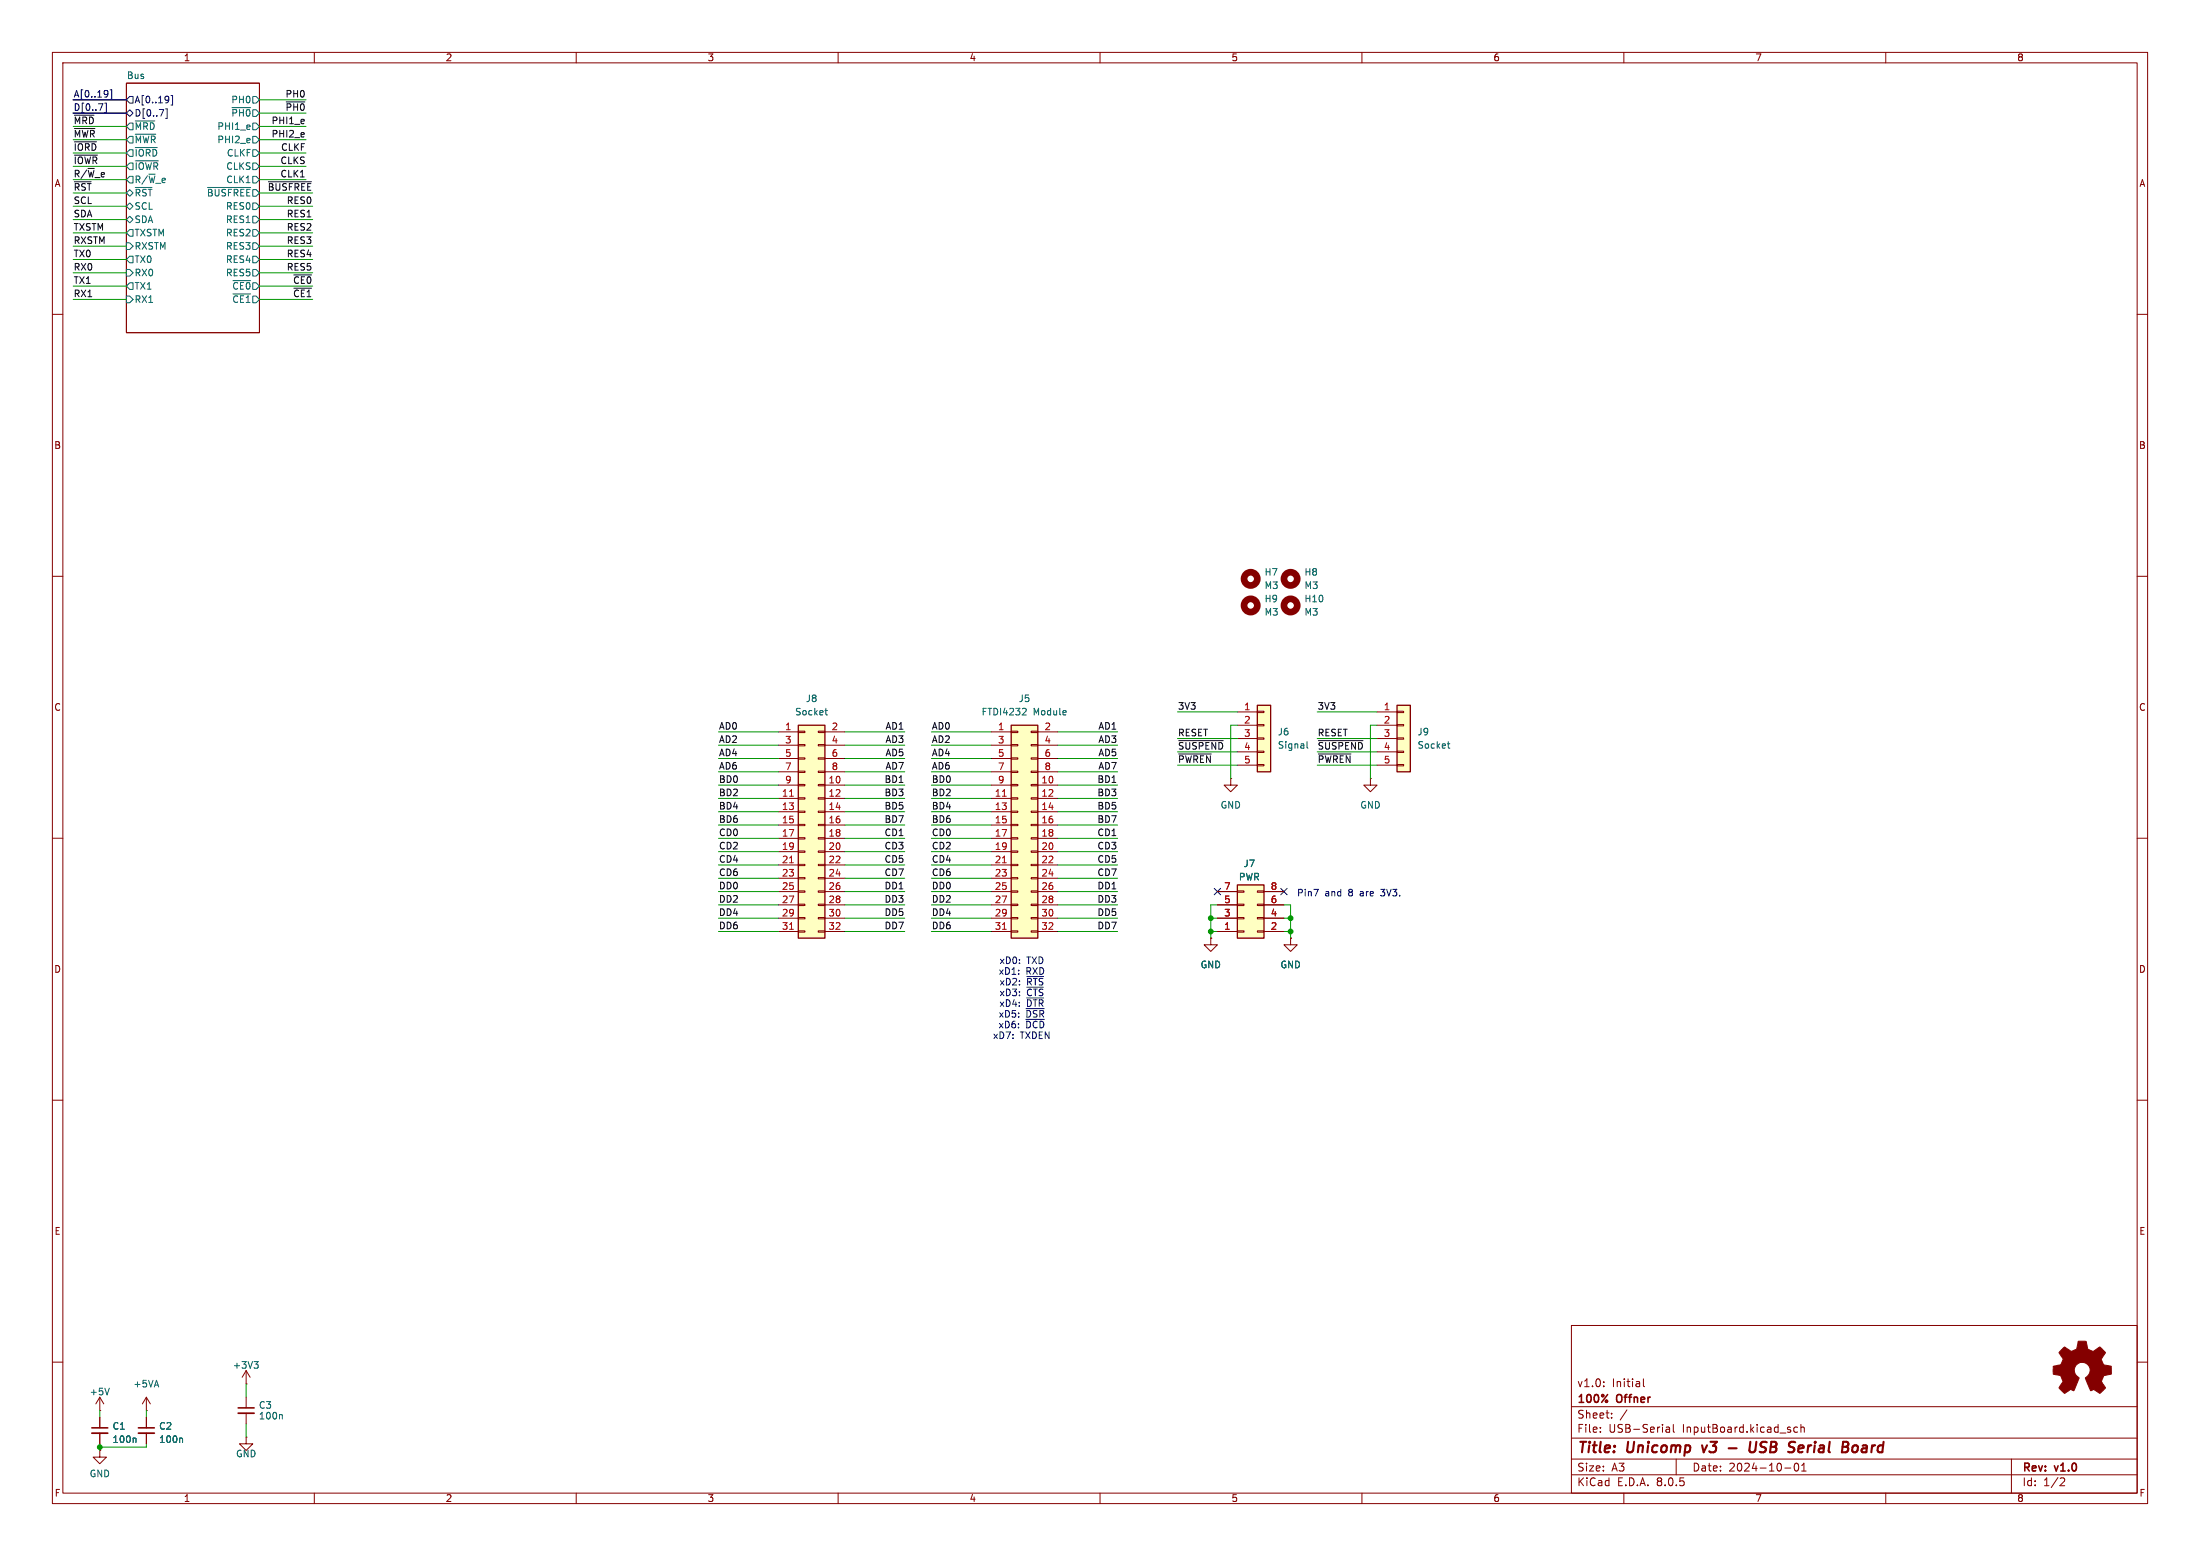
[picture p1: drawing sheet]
<svg xmlns="http://www.w3.org/2000/svg" width="420mm" height="297mm" viewBox="0 0 420 297" stroke-linecap="round" stroke-linejoin="round" font-family="sans-serif">
<g fill="none" stroke="#840000" stroke-width=".19">
<path d="M10 10h400v277h-400zM12 12h396v273h-396zM24.1 15.9h25.4v47.6h-25.4zM60 10v2M110 10v2M160 10v2M210 10v2M260 10v2M310 10v2M360 10v2M10 60h2M408 60h2"/>
<path d="M10 110h2M408 110h2M10 160h2M408 160h2M10 210h2M408 210h2M10 260h2M300 253h108v32h-108zM408 260h2M300 278.5h108M300 274.5h108M300 268.5h108"/>
<path d="M305.5 273.2v.2M305.5 272.5v.1M306.2 264.5v.2M306.2 263.8v.1M307.7 270.5v.2M307.7 269.8v.1M310.6 269.1l-1.3 1.9M313.7 263.2v1.3l.2 .2M318.1 272.5h.6v.9M318.7 272.7l-.5 .1a.29 .29 0 0 0-.2 .3 .29 .29 0 0 0 .2 .3l.5-.1M319.4 271.9v1.3l.3 .2M320 278.5v3"/>
<path d="M342.7 279.4l.2-.1a.8 .8 0 0 1 .5 .7 .8 .8 0 0 1-.5 .8 1 1 0 0 1-.2-1.4zM343.2 272.5l-.5-.1-.3 .3 .2 .6h.6M343.8 272.5l.2-.1 .4 .1v.9M343.8 271.9v1.5M343.9 279.7l.5-.4v1.5M384 278.5v6.5M60 285v2M110 285v2M160 285v2M210 285v2M260 285v2M300 281.5h108"/>
<path d="M310 285v2M340.7 280.2h1.2M343.9 280.8h.9M360 285v2M393.5 282.1l.5 .1 .2 .3-1 1.1h1"/>
</g>
<path d="M324.9 275.9l.3 1.3M330 276.4h1.5M334.2 275.2l-.2 1.6 .1 .3a.66 .66 0 0 0 1-.3l.2-1.6M343.3 277.1h.8M344.1 275.9l-.6 .1-.2 .9M344.3 276.3l-1 .2M353.8 276.1a.52 .52 0 0 1 .5-.2 .52 .52 0 0 1 .4 .4l-.1 .5a.55 .55 0 0 1-.5 .4 .55 .55 0 0 1-.5-.4z" fill="none" stroke="#840000" stroke-width=".4"/>
<path d="M24.8 18.4h.6v1.3h-.6l-.7-.6zM32.2 18.5v.8M32.2 18.9v.1M32.6 18.2h.3v1.9h-.3M24.8 21l.6 .6-.6 .6-.7-.6zM31.9 20.8v1.8h-.3" fill="none" stroke="#000084" stroke-width=".19"/>
<g fill="none" stroke="#006464" stroke-width=".19">
<path d="M48.3 18.4h.6l.6 .7-.6 .6h-.6zM24.1 36.8l.7-.6 .6 .6-.6 .7zM24.1 39.4l.7-.7 .6 .7-.6 .6zM24.8 23.5h.6v1.3h-.6l-.7-.7zM24.8 28.6h.6v1.2h-.6l-.7-.6zM24.8 31.1h.6v1.3h-.6l-.7-.6zM24.8 33.7h.6v1.2h-.6l-.7-.6zM24.8 26h.6v1.3h-.6l-.7-.6zM25.8 23.1h3.8M25.8 28.2h4.2M25.8 30.7h4.4M25.8 25.6h3.9"/>
<path d="M25.8 35.8h3.2M39.6 35.8h8.2M44.3 20.5h3.5M48.3 31.1h.6l.6 .7-.6 .6h-.6zM48.3 28.6h.6l.6 .6-.6 .6h-.6zM48.3 23.5h.6l.6 .6-.6 .7h-.6zM48.3 26h.6l.6 .7-.6 .6h-.6zM48.3 38.7h.6l.6 .7-.6 .6h-.6zM48.3 33.7h.6l.6 .6-.6 .6h-.6zM24.1 46.4h.7l.6 .6-.6 .6h-.7zM24.1 41.9l.7-.6 .6 .6-.6 .6zM24.1 56.5h.7l.6 .7-.6 .6h-.7z"/>
<path d="M24.1 51.4h.7l.6 .7-.6 .6h-.7zM24.8 43.8h.6v1.3h-.6l-.7-.6zM24.8 48.9h.6v1.3h-.6l-.7-.7zM24.8 54h.6v1.2h-.6l-.7-.6zM44.5 53.6h3.3M44.5 56.1h3.3M48.3 51.4h.6l.6 .7-.6 .6h-.6zM48.3 41.3h.6l.6 .6-.6 .6h-.6zM48.3 46.4h.6l.6 .6-.6 .6h-.6zM48.3 48.9h.6l.6 .6-.6 .7h-.6zM48.3 43.8h.6l.6 .7-.6 .6h-.6z"/>
</g>
<path d="M266.7 134.6h2.5v12.7h-2.5z" fill="#ffffc2"/>
<g fill="none" stroke="#840000" stroke-width=".19">
<path d="M262.9 135.9h3.8M262.9 138.4h3.8M266.7 138.3h1.3v.3h-1.3zM266.7 135.8h1.3v.2h-1.3zM234.9 148.6v1.3h1.3l-1.3 1.2-1.2-1.2h1.2M234.9 148.6h.1M262.9 141h3.8M262.9 143.5h3.8M262.9 146.1h3.8M266.7 145.9h1.3v.3h-1.3zM266.7 143.4h1.3v.2h-1.3zM266.7 140.8h1.3v.3h-1.3z"/>
<path d="M246.4 179.1v1.2h-1.3l1.3 1.3 1.2-1.3h-1.2M246.4 179.1h.1M27.9 269.2h.1M27.9 266.7v2.5M27.9 270.5v2M27.9 273.6v2M27.9 266.7l-.7 1.3M27.9 266.7l.8 1.3M47 264.2h.1M47 274.3v1.3h1.3l-1.3 1.3-1.3-1.3h1.3M47 274.3h.1M47 261.6l-.8 1.3"/>
<path d="M47 261.6v2.6M47 266.7v2M47 269.7v2.1M47 261.6l.8 1.3"/>
</g>
<path d="M266.7 134.6h2.5v12.7h-2.5z" fill="none" stroke="#840000" stroke-width=".25"/>
<path d="M276.3 142h.5M276.5 142.6l.3 .2M48.5 259.9h.8l-.4 .5M34.7 274.5l.2 .2v.6M49 260.4l.3 .2v.3l-.3 .3M53.7 270l.2 .2v.6" fill="none" stroke="#006464" stroke-width=".19"/>
<path d="M26.4 273.6h3.1M45.5 269.7h3" fill="none" stroke="#840000" stroke-width=".33"/>
<path d="M26.4 272.5h3.1M45.5 268.7h3" fill="none" stroke="#840000" stroke-width=".3"/>
<path d="M393.6 257.6l.6-.5 .8 .6a.62 .62 0 0 0 1 0l.4-.2 .3-1.5h1.5l.1 .5a1.13 1.13 0 0 0 .8 1.3l.5 .2 1.3-.9 1 1-.4 .7a.75 .75 0 0 0-.1 1.2l.2 .5 1.4 .3 .1 1.5-1.4 .3-.1 .1a1.18 1.18 0 0 0-.2 1.4l.6 .8-.1 .1-1 1-.9-.6a.54 .54 0 0 0-.8 .1l-1.1-2.4a2.33 2.33 0 0 0 .9-1.9 1.54 1.54 0 0 0-2.5-.7 1.54 1.54 0 0 0 .4 2.5l-.9 2.3a.4 .4 0 0 1-.4 .1 .4 .4 0 0 1-.3-.2l-1.2 .8-.9-.9-.1-.2 .8-1.2-.3-.5a.71 .71 0 0 0-.9-.8l-.7-.1v-1.5l.4-.1a1.11 1.11 0 0 0 1.2-.7 .72 .72 0 0 0-.2-1.2l-.3-.6z" fill="#840000" stroke="#840000" stroke-width=".19"/>
<path d="M236.2 168.9h5.1v10.2h-5.1z" fill="#ffffc2"/>
<g fill="none" stroke="#840000" stroke-width=".19">
<path d="M231.1 179.1v1.2h1.3l-1.3 1.3-1.2-1.3h1.2M231.1 179.1h.1M232.4 177.8h3.8M232.4 175.3h3.8M232.4 172.7h3.8M232.4 170.2h3.8M236.2 170.1h1.3v.2h-1.3zM236.2 172.6h1.3v.2h-1.3zM236.2 175.1h1.3v.3h-1.3zM236.2 177.7h1.3v.2h-1.3zM240 170.1h1.3v.2h-1.3zM240 172.6h1.3v.2h-1.3z"/>
<path d="M240 175.1h1.3v.3h-1.3zM240 177.7h1.3v.2h-1.3zM241.3 177.8h3.8M241.3 175.3h3.8M241.3 172.7h3.8M241.3 170.2h3.8"/>
</g>
<path d="M236.2 168.9h5.1v10.2h-5.1z" fill="none" stroke="#840000" stroke-width=".25"/>
<path d="M240 134.6h2.6v12.7h-2.6z" fill="#ffffc2"/>
<path d="M236.2 135.9h3.8M236.2 138.4h3.8M240 138.3h1.3v.3h-1.3zM240 135.8h1.3v.2h-1.3zM236.2 141h3.8M236.2 143.5h3.8M236.2 146.1h3.8M240 145.9h1.3v.3h-1.3zM240 143.4h1.3v.2h-1.3zM240 140.8h1.3v.3h-1.3zM261.6 148.6v1.3h1.3l-1.3 1.2-1.3-1.2h1.3M261.6 148.6h.1" fill="none" stroke="#840000" stroke-width=".19"/>
<path d="M240 134.6h2.6v12.7h-2.6z" fill="none" stroke="#840000" stroke-width=".25"/>
<path d="M249.5 141.5v1.1l.2 .2" fill="none" stroke="#006464" stroke-width=".19"/>
<g fill="none" stroke="#840000" stroke-width="1.3">
<circle cx="238.8" cy="115.6" r="1.27"/>
<circle cx="238.8" cy="110.5" r="1.27"/>
<circle cx="246.4" cy="110.5" r="1.27"/>
<circle cx="246.4" cy="115.6" r="1.27"/>
</g>
<path d="M152.4 138.4h5.1v40.7h-5.1z" fill="#ffffc2"/>
<g fill="none" stroke="#840000" stroke-width=".19">
<path d="M148.6 139.7h3.8M152.4 139.6h1.3v.2h-1.3zM156.2 139.6h1.3v.2h-1.3zM157.5 139.7h3.8M148.6 149.9h3.8M148.6 152.4h3.8M148.6 154.9h3.8M148.6 157.5h3.8M148.6 142.2h3.8M148.6 144.8h3.8M148.6 147.3h3.8M152.4 159.9h1.3v.2h-1.3z"/>
<path d="M152.4 157.4h1.3v.2h-1.3zM152.4 154.8h1.3v.3h-1.3zM152.4 152.3h1.3v.2h-1.3zM152.4 149.7h1.3v.3h-1.3zM152.4 147.2h1.3v.2h-1.3zM152.4 144.7h1.3v.2h-1.3zM152.4 142.1h1.3v.3h-1.3zM156.2 159.9h1.3v.2h-1.3zM156.2 157.4h1.3v.2h-1.3zM156.2 154.8h1.3v.3h-1.3zM156.2 152.3h1.3v.2h-1.3zM156.2 149.7h1.3v.3h-1.3z"/>
<path d="M156.2 147.2h1.3v.2h-1.3zM156.2 144.7h1.3v.2h-1.3zM156.2 142.1h1.3v.3h-1.3zM157.5 149.9h3.8M157.5 152.4h3.8M157.5 154.9h3.8M157.5 157.5h3.8M157.5 142.2h3.8M157.5 144.8h3.8M157.5 147.3h3.8M148.6 160h3.8M148.6 162.6h3.8"/>
<path d="M148.6 165.1h3.8M148.6 167.6h3.8M148.6 170.2h3.8M148.6 172.7h3.8M148.6 175.3h3.8M148.6 177.8h3.8M152.4 177.7h1.3v.2h-1.3zM152.4 175.1h1.3v.3h-1.3zM152.4 172.6h1.3v.2h-1.3zM152.4 170.1h1.3v.2h-1.3zM152.4 167.5h1.3v.3h-1.3zM152.4 165h1.3v.2h-1.3z"/>
<path d="M152.4 162.4h1.3v.3h-1.3zM156.2 177.7h1.3v.2h-1.3zM156.2 175.1h1.3v.3h-1.3zM156.2 172.6h1.3v.2h-1.3zM156.2 170.1h1.3v.2h-1.3zM156.2 167.5h1.3v.3h-1.3zM156.2 165h1.3v.2h-1.3zM156.2 162.4h1.3v.3h-1.3zM157.5 160h3.8M157.5 162.6h3.8M157.5 165.1h3.8M157.5 167.6h3.8"/>
<path d="M157.5 170.2h3.8M157.5 172.7h3.8M157.5 175.3h3.8M157.5 177.8h3.8"/>
</g>
<path d="M152.4 138.4h5.1v40.7h-5.1z" fill="none" stroke="#840000" stroke-width=".25"/>
<path d="M150.7 152h.8M150.7 164.7h.8M150.7 177.4h.8" fill="none" stroke="#a90000" stroke-width=".19"/>
<path d="M157.5 135.6h.5M157.7 136.3l.3 .2" fill="none" stroke="#006464" stroke-width=".19"/>
<path d="M193 138.4h5.1v40.7h-5.1z" fill="#ffffc2"/>
<g fill="none" stroke="#840000" stroke-width=".19">
<path d="M189.2 139.7h3.8M193 139.6h1.3v.2h-1.3zM196.8 139.6h1.3v.2h-1.3zM198.1 139.7h3.8M189.2 149.9h3.8M189.2 152.4h3.8M189.2 154.9h3.8M189.2 157.5h3.8M189.2 142.2h3.8M189.2 144.8h3.8M189.2 147.3h3.8M193 159.9h1.3v.2h-1.3z"/>
<path d="M193 157.4h1.3v.2h-1.3zM193 154.8h1.3v.3h-1.3zM193 152.3h1.3v.2h-1.3zM193 149.7h1.3v.3h-1.3zM193 147.2h1.3v.2h-1.3zM193 144.7h1.3v.2h-1.3zM193 142.1h1.3v.3h-1.3zM196.8 159.9h1.3v.2h-1.3zM196.8 157.4h1.3v.2h-1.3zM196.8 154.8h1.3v.3h-1.3zM196.8 152.3h1.3v.2h-1.3zM196.8 149.7h1.3v.3h-1.3z"/>
<path d="M196.8 147.2h1.3v.2h-1.3zM196.8 144.7h1.3v.2h-1.3zM196.8 142.1h1.3v.3h-1.3zM198.1 149.9h3.8M198.1 152.4h3.8M198.1 154.9h3.8M198.1 157.5h3.8M198.1 142.2h3.8M198.1 144.8h3.8M198.1 147.3h3.8M189.2 160h3.8M189.2 162.6h3.8"/>
<path d="M189.2 165.1h3.8M189.2 167.6h3.8M189.2 170.2h3.8M189.2 172.7h3.8M189.2 175.3h3.8M189.2 177.8h3.8M193 177.7h1.3v.2h-1.3zM193 175.1h1.3v.3h-1.3zM193 172.6h1.3v.2h-1.3zM193 170.1h1.3v.2h-1.3zM193 167.5h1.3v.3h-1.3zM193 165h1.3v.2h-1.3z"/>
<path d="M193 162.4h1.3v.3h-1.3zM196.8 177.7h1.3v.2h-1.3zM196.8 175.1h1.3v.3h-1.3zM196.8 172.6h1.3v.2h-1.3zM196.8 170.1h1.3v.2h-1.3zM196.8 167.5h1.3v.3h-1.3zM196.8 165h1.3v.2h-1.3zM196.8 162.4h1.3v.3h-1.3zM198.1 160h3.8M198.1 162.6h3.8M198.1 165.1h3.8M198.1 167.6h3.8"/>
<path d="M198.1 170.2h3.8M198.1 172.7h3.8M198.1 175.3h3.8M198.1 177.8h3.8M231.1 179.1h.1M232.4 170.2h3.8M232.4 172.7h3.8M232.4 175.3h3.8M232.4 177.8h3.8M241.3 170.2h3.8M241.3 172.7h3.8M241.3 175.3h3.8"/>
<path d="M241.3 177.8h3.8M246.4 179.1h.1M19 269.2h.1M19 276.9v1.2h1.3l-1.3 1.3-1.2-1.3h1.2M19 276.9h.1M19 266.7l-.7 1.3M19 266.7v2.5M19 270.5v2M19 273.6v2M19 266.7l.8 1.3M27.9 270.5v2M27.9 273.6v2"/>
</g>
<path d="M193 138.4h5.1v40.7h-5.1z" fill="none" stroke="#840000" stroke-width=".25"/>
<path d="M191.4 152h.7M191.4 164.7h.7M191.4 177.4h.7" fill="none" stroke="#a90000" stroke-width=".19"/>
<path d="M195.7 135.2l.2 .2v.3l-.8 .8h.8M20.9 265l-.5 1.2M25.8 274.5l.2 .2v.6M34.7 274.5l.2 .2v.6" fill="none" stroke="#006464" stroke-width=".19"/>
<path d="M17.5 273.6h3.1" fill="none" stroke="#840000" stroke-width=".33"/>
<path d="M17.5 272.5h3.1" fill="none" stroke="#840000" stroke-width=".3"/>
<g fill="none" stroke="#0f0f0f" stroke-width=".19">
<path d="M54.6 19.5h3.6M14.2 34.7h3.2M14.2 24.5h3.9M14.2 27.1h4.2M14.2 29.6h4.4M14.2 22h3.7M51.3 34.7h8.2M56.1 55h3.4M56.1 52.5h3.4M225 143.9h6.2M225 141.4h8.5M251.7 143.9h6.2"/>
<path d="M251.7 141.4h8.5"/>
</g>
<path d="M20 19.7h.3v1.8h-.3M20.5 17.4v.8M20.6 17.8l-.1 .1M21 17.1h.3v1.9h-.3M231.8 169.6l1.2 1.2M233 169.6l-1.2 1.2M244.5 169.6l1.2 1.2M245.7 169.6l-1.2 1.2" fill="none" stroke="#000084" stroke-width=".19"/>
<path d="M250.8 169.7h.9l-.6 1.3M195.8 194.6h3.6M195.9 192.5h3.5M196 190.5h3.2M196 186.4h3.2M196 188.4h3.2" fill="none" stroke="#0000c2" stroke-width=".19"/>
<path d="M14 19.1h10.1M14 21.6h10.1" fill="none" stroke="#000084" stroke-width=".3"/>
<g fill="none" stroke="#009600" stroke-width=".19">
<path d="M49.5 19.1h8.9M14 39.4h10.1M14 26.7h10.1M14 24.1h10.1M14 36.8h10.1M14 29.2h10.1M14 34.3h10.1M14 31.8h10.1M49.5 39.4h10.2M49.5 26.7h8.9M49.5 21.6h8.9M49.5 24.1h8.9"/>
<path d="M49.5 36.8h10.2M49.5 29.2h8.9M49.5 34.3h8.9M49.5 31.8h8.9M14 41.9h10.1M14 44.5h10.1M14 47h10.1M14 54.6h10.1M14 57.2h10.1M14 49.5h10.1M14 52.1h10.1M49.5 41.9h10.2"/>
<path d="M49.5 44.5h10.2M49.5 47h10.2M49.5 54.6h10.2M49.5 57.2h10.2M49.5 49.5h10.2M49.5 52.1h10.2M137.2 139.7h11.4M161.3 139.7h11.4M177.8 139.7h11.4M201.9 139.7h11.5M224.8 135.9h11.4M236.2 138.4h-1.3v10.2"/>
<path d="M251.5 135.9h11.4M262.9 138.4h-1.3v10.2M137.2 152.4h11.4M137.2 149.9h11.4M137.2 154.9h11.4M137.2 157.5h11.4M137.2 144.8h11.4M137.2 147.3h11.4M137.2 142.2h11.4M161.3 152.4h11.4M161.3 149.9h11.4M161.3 154.9h11.4"/>
<path d="M161.3 157.5h11.4M161.3 144.8h11.4M161.3 147.3h11.4M161.3 142.2h11.4M177.8 152.4h11.4M177.8 149.9h11.4M177.8 154.9h11.4M177.8 157.5h11.4M177.8 144.8h11.4M177.8 147.3h11.4M177.8 142.2h11.4M201.9 152.4h11.5"/>
<path d="M201.9 149.9h11.5M201.9 154.9h11.5M201.9 157.5h11.5M201.9 144.8h11.5M201.9 147.3h11.5M201.9 142.2h11.5M224.8 146.1h11.4M224.8 143.5h11.4M224.8 141h11.4M251.5 146.1h11.4M251.5 143.5h11.4M251.5 141h11.4"/>
<path d="M137.2 177.8h11.4M137.2 175.3h11.4M137.2 172.7h11.4M137.2 165.1h11.4M137.2 160h11.4M137.2 167.6h11.4M137.2 162.6h11.4M137.2 170.2h11.4M161.3 177.8h11.4M161.3 175.3h11.4M161.3 172.7h11.4M161.3 165.1h11.4"/>
<path d="M161.3 160h11.4M161.3 167.6h11.4M161.3 162.6h11.4M161.3 170.2h11.4M177.8 177.8h11.4M177.8 175.3h11.4M177.8 172.7h11.4M177.8 165.1h11.4M177.8 160h11.4M177.8 167.6h11.4M177.8 162.6h11.4M177.8 170.2h11.4"/>
<path d="M201.9 177.8h11.5M201.9 175.3h11.5M201.9 172.7h11.5M201.9 165.1h11.5M201.9 160h11.5M201.9 167.6h11.5M201.9 162.6h11.5M201.9 170.2h11.5M231.1 177.8h1.3M231.1 175.3h1.3M232.4 172.7h-1.3v6.4M245.1 172.7h1.3v6.4"/>
<path d="M245.1 177.8h1.3M245.1 175.3h1.3M19 269.2v1.3M19 275.6v1.3M27.9 269.2v1.3M27.9 275.6v.6h-8.9M47 264.2v2.5M47 271.8v2.5"/>
</g>
<g fill="#009600" stroke="#009600" stroke-width=".19">
<circle cx="19" cy="276.2" r=".46"/>
<circle cx="246.4" cy="175.3" r=".46"/>
<circle cx="231.1" cy="177.8" r=".46"/>
<circle cx="246.4" cy="177.8" r=".46"/>
<circle cx="231.1" cy="175.3" r=".46"/>
</g>
<g font-size="2.8" fill="#840000">
<text x="301" y="277.9">Title:</text>
<text x="310.6" y="277.9">Unicomp</text>
<text x="325.8" y="277.9">v3</text>
<text x="336.4" y="277.9">USB</text>
<text x="344.7" y="277.9">Serial</text>
<text x="355.7" y="277.9">Board</text>
</g>
<g font-size="2.1" fill="#840000">
<text x="301" y="268.2">100%</text>
<text x="301" y="265">v1.0:</text>
<text x="307.7" y="265">Initial</text>
<text x="308.7" y="268.2">Offner</text>
<text x="301" y="273.7">File:</text>
<text x="301" y="271">Sheet:</text>
<text x="307.1" y="273.7">USB-Serial</text>
<text x="321.2" y="273.7">InputBoard.kicad_sch</text>
<text x="301" y="281.1">Size:</text>
<text x="307.6" y="281.1">A3</text>
<text x="323" y="281.1">Date:</text>
<text x="330" y="281.1">2024-10-01</text>
<text x="386" y="281.3">Rev:</text>
<text x="392.4" y="281.3">v1.0</text>
<text x="301" y="283.9">KiCad</text>
<text x="308.7" y="283.9">E.D.A.</text>
<text x="316.3" y="283.9">8.0.5</text>
<text x="386" y="283.9">Id:</text>
<text x="390.1" y="283.9">1/2</text>
</g>
<g font-size="1.8" fill="#840000">
<text x="35" y="11.9">1</text>
<text x="85" y="11.9">2</text>
<text x="135" y="11.9">3</text>
<text x="185" y="11.9">4</text>
<text x="235" y="11.9">5</text>
<text x="285" y="11.9">6</text>
<text x="335" y="11.9">7</text>
<text x="385" y="11.9">8</text>
<text x="10.3" y="35.9">A</text>
<text x="408.3" y="35.9">A</text>
<text x="10.3" y="85.9">B</text>
<text x="408.2" y="85.9">B</text>
<text x="10.3" y="135.9">C</text>
<text x="408.2" y="135.9">C</text>
<text x="10.3" y="185.9">D</text>
<text x="408.2" y="185.9">D</text>
<text x="10.3" y="235.9">E</text>
<text x="408.3" y="235.9">E</text>
<text x="10.3" y="285.9">F</text>
<text x="35" y="286.9">1</text>
<text x="85" y="286.9">2</text>
<text x="135" y="286.9">3</text>
<text x="185" y="286.9">4</text>
<text x="235" y="286.9">5</text>
<text x="285" y="286.9">6</text>
<text x="335" y="286.9">7</text>
<text x="385" y="286.9">8</text>
<text x="408.3" y="285.9">F</text>
</g>
<g font-size="1.8" fill="#006464">
<text x="24.1" y="15.2">Bus</text>
<text x="44.1" y="19.9">PH0</text>
<text x="44.1" y="22.5">~{PH0}</text>
<text x="25.6" y="25">~{MRD}</text>
<text x="25.6" y="27.5">~{MWR}</text>
<text x="41.4" y="25">PHI1_e</text>
<text x="41.4" y="27.5">PHI2_e</text>
<text x="25.6" y="30.1">~{IORD}</text>
<text x="25.6" y="32.6">~{IOWR}</text>
<text x="25.6" y="35.2">R/~{W}_e</text>
<text x="43.1" y="32.6">CLKS</text>
<text x="43.1" y="35.2">CLK1</text>
<text x="43.2" y="30.1">CLKF</text>
<text x="25.6" y="37.7">~{RST}</text>
<text x="25.6" y="40.2">SCL</text>
<text x="39.4" y="37.7">~{BUSFREE}</text>
<text x="43" y="40.2">RES0</text>
<text x="25.6" y="45.3">TXSTM</text>
<text x="25.6" y="47.9">RXSTM</text>
<text x="25.6" y="42.8">SDA</text>
<text x="43" y="42.8">RES1</text>
<text x="43" y="47.9">RES3</text>
<text x="43" y="45.3">RES2</text>
<text x="25.6" y="52.9">RX0</text>
<text x="25.6" y="50.4">TX0</text>
<text x="43" y="52.9">RES5</text>
<text x="43" y="50.4">RES4</text>
<text x="25.6" y="58">RX1</text>
<text x="25.6" y="55.5">TX1</text>
<text x="44.2" y="55.5">~{CE0}</text>
<text x="44.2" y="58">~{CE1}</text>
<text x="241.3" y="112.6">M3</text>
<text x="241.3" y="110.1">H7</text>
<text x="248.9" y="112.6">M3</text>
<text x="248.9" y="110.1">H8</text>
<text x="241.3" y="117.7">M3</text>
<text x="241.3" y="115.2">H9</text>
<text x="248.9" y="115.2">H10</text>
<text x="248.9" y="117.7">M3</text>
<text x="151.7" y="136.8">Socket</text>
<text x="153.7" y="134.2">J8</text>
<text x="187.3" y="136.8">FTDI4232</text>
<text x="194.4" y="134.2">J5</text>
<text x="197.2" y="136.8">Module</text>
<text x="243.8" y="140.6">J6</text>
<text x="243.8" y="143.1">Signal</text>
<text x="270.5" y="140.6">J9</text>
<text x="270.5" y="143.1">Socket</text>
<text x="232.9" y="154.5">GND</text>
<text x="259.6" y="154.5">GND</text>
<text x="237.3" y="165.7">J7</text>
<text x="236.4" y="168.2">PWR</text>
<text x="229.1" y="185">GND</text>
<text x="244.3" y="185">GND</text>
<text x="44.3" y="261.4">+3V3</text>
<text x="17" y="266.5">+5V</text>
<text x="25.4" y="265">+5VA</text>
<text x="49.3" y="269.1">C3</text>
<text x="21.4" y="273.1">C1</text>
<text x="21.4" y="275.6">100n</text>
<text x="30.3" y="273.1">C2</text>
<text x="30.3" y="275.6">100n</text>
<text x="49.3" y="271.1">100n</text>
<text x="45" y="278.4">GND</text>
<text x="17" y="282.2">GND</text>
</g>
<g font-size="1.8" fill="#0f0f0f">
<text x="14" y="23.8">~{MRD}</text>
<text x="51.7" y="23.8">PHI1_e</text>
<text x="54.4" y="21.2">~{PH0}</text>
<text x="54.4" y="18.7">PH0</text>
<text x="14" y="26.3">~{MWR}</text>
<text x="14" y="28.9">~{IORD}</text>
<text x="51.7" y="26.3">PHI2_e</text>
<text x="53.6" y="28.9">CLKF</text>
<text x="14" y="31.4">~{IOWR}</text>
<text x="14" y="33.9">R/~{W}_e</text>
<text x="53.4" y="33.9">CLK1</text>
<text x="53.4" y="31.4">CLKS</text>
<text x="14" y="36.5">~{RST}</text>
<text x="14" y="41.6">SDA</text>
<text x="14" y="39">SCL</text>
<text x="51" y="36.5">~{BUSFREE}</text>
<text x="54.6" y="41.6">RES1</text>
<text x="54.6" y="39">RES0</text>
<text x="14" y="44.1">TXSTM</text>
<text x="14" y="46.6">RXSTM</text>
<text x="54.6" y="44.1">RES2</text>
<text x="54.6" y="46.6">RES3</text>
<text x="14" y="51.7">RX0</text>
<text x="14" y="49.2">TX0</text>
<text x="54.6" y="51.7">RES5</text>
<text x="54.6" y="49.2">RES4</text>
<text x="14" y="56.8">RX1</text>
<text x="14" y="54.3">TX1</text>
<text x="55.9" y="56.8">~{CE1}</text>
<text x="55.9" y="54.3">~{CE0}</text>
<text x="224.8" y="135.5">3V3</text>
<text x="251.5" y="135.5">3V3</text>
<text x="137.2" y="141.9">AD2</text>
<text x="137.2" y="139.4">AD0</text>
<text x="168.9" y="139.4">AD1</text>
<text x="168.9" y="141.9">AD3</text>
<text x="177.8" y="139.4">AD0</text>
<text x="177.8" y="141.9">AD2</text>
<text x="209.6" y="139.4">AD1</text>
<text x="209.6" y="141.9">AD3</text>
<text x="224.8" y="143.2">~{SUSPEND}</text>
<text x="224.8" y="140.6">RESET</text>
<text x="251.5" y="140.6">RESET</text>
<text x="251.5" y="143.2">~{SUSPEND}</text>
<text x="137.2" y="144.4">AD4</text>
<text x="137.2" y="149.5">BD0</text>
<text x="137.2" y="147">AD6</text>
<text x="168.8" y="149.5">BD1</text>
<text x="168.9" y="147">AD7</text>
<text x="168.9" y="144.4">AD5</text>
<text x="177.8" y="147">AD6</text>
<text x="177.8" y="144.4">AD4</text>
<text x="177.8" y="149.5">BD0</text>
<text x="209.4" y="149.5">BD1</text>
<text x="209.6" y="147">AD7</text>
<text x="209.6" y="144.4">AD5</text>
<text x="224.8" y="145.7">~{PWREN}</text>
<text x="251.5" y="145.7">~{PWREN}</text>
<text x="137.2" y="152.1">BD2</text>
<text x="137.2" y="154.6">BD4</text>
<text x="168.8" y="154.6">BD5</text>
<text x="168.8" y="152.1">BD3</text>
<text x="177.8" y="152.1">BD2</text>
<text x="177.8" y="154.6">BD4</text>
<text x="209.4" y="154.6">BD5</text>
<text x="209.4" y="152.1">BD3</text>
<text x="137.2" y="157.1">BD6</text>
<text x="137.2" y="159.7">CD0</text>
<text x="168.8" y="157.1">BD7</text>
<text x="168.8" y="159.7">CD1</text>
<text x="177.8" y="159.7">CD0</text>
<text x="177.8" y="157.1">BD6</text>
<text x="209.4" y="159.7">CD1</text>
<text x="209.4" y="157.1">BD7</text>
<text x="137.2" y="164.8">CD4</text>
<text x="137.2" y="167.3">CD6</text>
<text x="137.2" y="162.2">CD2</text>
<text x="168.8" y="164.8">CD5</text>
<text x="168.8" y="167.3">CD7</text>
<text x="168.8" y="162.2">CD3</text>
<text x="177.8" y="167.3">CD6</text>
<text x="177.8" y="164.8">CD4</text>
<text x="177.8" y="162.2">CD2</text>
<text x="209.4" y="164.8">CD5</text>
<text x="209.4" y="167.3">CD7</text>
<text x="209.4" y="162.2">CD3</text>
<text x="137.2" y="169.8">DD0</text>
<text x="137.2" y="172.4">DD2</text>
<text x="168.8" y="169.8">DD1</text>
<text x="168.8" y="172.4">DD3</text>
<text x="177.8" y="169.8">DD0</text>
<text x="177.8" y="172.4">DD2</text>
<text x="209.4" y="172.4">DD3</text>
<text x="209.4" y="169.8">DD1</text>
<text x="137.2" y="177.5">DD6</text>
<text x="137.2" y="174.9">DD4</text>
<text x="168.8" y="174.9">DD5</text>
<text x="168.8" y="177.5">DD7</text>
<text x="177.8" y="177.5">DD6</text>
<text x="177.8" y="174.9">DD4</text>
<text x="209.4" y="177.5">DD7</text>
<text x="209.4" y="174.9">DD5</text>
</g>
<g font-size="1.8" fill="#000084">
<text x="14" y="18.7">A[0..19]</text>
<text x="14" y="21.2">D[0..7]</text>
<text x="25.6" y="22.5">D[0..7]</text>
<text x="25.6" y="19.9">A[0..19]</text>
</g>
<g font-size="1.8" fill="#a90000">
<text x="237.4" y="135.6">1</text>
<text x="264.1" y="135.6">1</text>
<text x="149.8" y="139.4">1</text>
<text x="149.8" y="142">3</text>
<text x="158.7" y="139.4">2</text>
<text x="158.7" y="142">4</text>
<text x="190.4" y="139.4">1</text>
<text x="190.4" y="142">3</text>
<text x="199.3" y="139.4">2</text>
<text x="199.3" y="142">4</text>
<text x="237.4" y="138.2">2</text>
<text x="237.4" y="140.7">3</text>
<text x="237.4" y="143.3">4</text>
<text x="264.1" y="138.2">2</text>
<text x="264.1" y="140.7">3</text>
<text x="264.1" y="143.3">4</text>
<text x="149.8" y="144.5">5</text>
<text x="149.8" y="147.1">7</text>
<text x="149.8" y="149.6">9</text>
<text x="158.1" y="149.6">10</text>
<text x="158.7" y="144.5">6</text>
<text x="158.7" y="147.1">8</text>
<text x="190.4" y="144.5">5</text>
<text x="190.4" y="147.1">7</text>
<text x="190.4" y="149.6">9</text>
<text x="198.7" y="149.6">10</text>
<text x="199.3" y="144.5">6</text>
<text x="199.3" y="147.1">8</text>
<text x="237.4" y="145.8">5</text>
<text x="264.1" y="145.8">5</text>
<text x="149.2" y="152.1">11</text>
<text x="149.2" y="154.7">13</text>
<text x="158.1" y="152.1">12</text>
<text x="158.1" y="154.7">14</text>
<text x="189.8" y="152.1">11</text>
<text x="189.8" y="154.7">13</text>
<text x="198.7" y="152.1">12</text>
<text x="198.7" y="154.7">14</text>
<text x="149.2" y="157.2">15</text>
<text x="149.2" y="159.8">17</text>
<text x="158.1" y="157.2">16</text>
<text x="158.1" y="159.8">18</text>
<text x="189.8" y="157.2">15</text>
<text x="189.8" y="159.8">17</text>
<text x="198.7" y="157.2">16</text>
<text x="198.7" y="159.8">18</text>
<text x="149.2" y="162.3">19</text>
<text x="149.2" y="164.8">21</text>
<text x="149.2" y="167.4">23</text>
<text x="158.1" y="162.3">20</text>
<text x="158.1" y="164.8">22</text>
<text x="158.1" y="167.4">24</text>
<text x="189.8" y="162.3">19</text>
<text x="189.8" y="164.8">21</text>
<text x="189.8" y="167.4">23</text>
<text x="198.7" y="162.3">20</text>
<text x="198.7" y="164.8">22</text>
<text x="198.7" y="167.4">24</text>
<text x="149.2" y="169.9">25</text>
<text x="149.2" y="172.5">27</text>
<text x="158.1" y="169.9">26</text>
<text x="158.1" y="172.5">28</text>
<text x="189.8" y="169.9">25</text>
<text x="189.8" y="172.5">27</text>
<text x="198.7" y="169.9">26</text>
<text x="198.7" y="172.5">28</text>
<text x="233.6" y="172.5">5</text>
<text x="233.6" y="169.9">7</text>
<text x="242.5" y="172.5">6</text>
<text x="242.5" y="169.9">8</text>
<text x="149.2" y="175">29</text>
<text x="149.2" y="177.5">31</text>
<text x="158.1" y="175">30</text>
<text x="158.1" y="177.5">32</text>
<text x="189.8" y="175">29</text>
<text x="189.8" y="177.5">31</text>
<text x="198.7" y="175">30</text>
<text x="198.7" y="177.5">32</text>
<text x="233.6" y="177.5">1</text>
<text x="233.6" y="175">3</text>
<text x="242.5" y="177.5">2</text>
<text x="242.5" y="175">4</text>
</g>
<g font-size="1.8" fill="#0000c2">
<text x="247.5" y="171.3">Pin7</text>
<text x="252.9" y="171.3">and</text>
<text x="257.5" y="171.3">8</text>
<text x="259.9" y="171.3">are</text>
<text x="264.1" y="171.3">3V3.</text>
<text x="190.7" y="184.2">xD0:</text>
<text x="196" y="184.2">TXD</text>
<text x="190.6" y="186.3">xD1:</text>
<text x="190.7" y="188.3">xD2:</text>
<text x="190.7" y="190.3">xD3:</text>
<text x="195.8" y="186.3">RXD</text>
<text x="196" y="188.3">~{RTS}</text>
<text x="196" y="190.3">~{CTS}</text>
<text x="190.5" y="196.5">xD6:</text>
<text x="190.6" y="194.4">xD5:</text>
<text x="190.7" y="192.4">xD4:</text>
<text x="195.8" y="196.5">~{DCD}</text>
<text x="195.8" y="194.4">~{DSR}</text>
<text x="196" y="192.4">~{DTR}</text>
<text x="189.5" y="198.5">xD7:</text>
<text x="194.8" y="198.5">TXDEN</text>
</g>
</svg>
